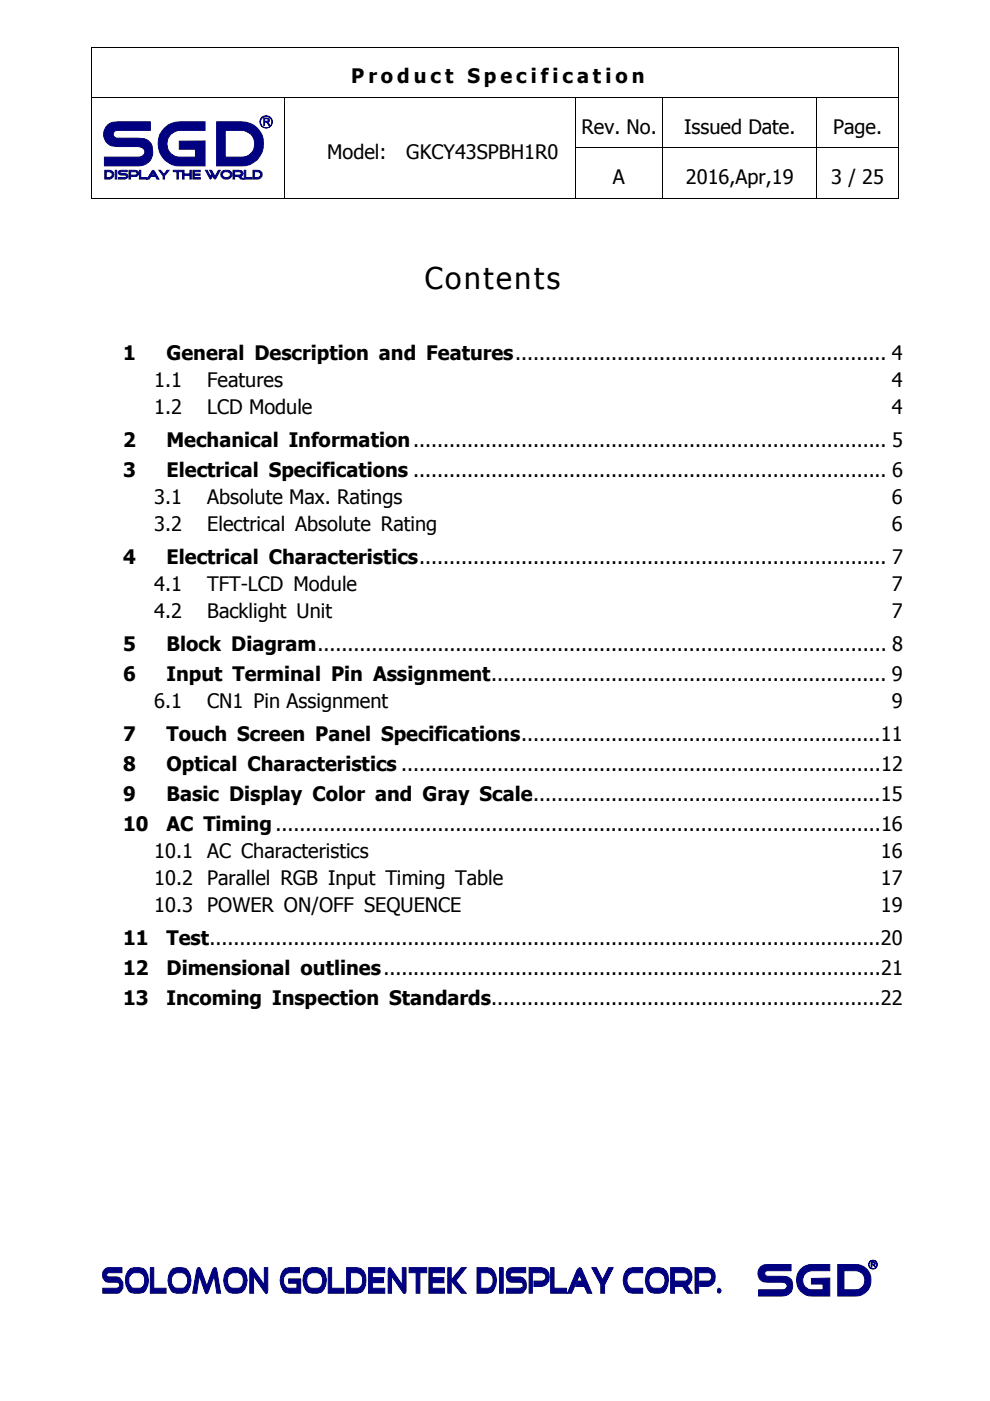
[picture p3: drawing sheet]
<svg xmlns="http://www.w3.org/2000/svg" width="210mm" height="297mm" viewBox="0 0 210 297" stroke-linecap="round" stroke-linejoin="round" font-family="sans-serif">
<path d="M19.4 10l.1 .1zM190.5 10v.1zM19.4 20.7h.1zM60.4 20.7h.1zM82.3 20.7h.1zM140.5 20.7h.1zM173.1 20.7h.1z" fill="#000"/>
<path d="M19.5 10.1v10.6M19.5 10h171M190.5 10.1v10.6M19.5 20.7v10.6M19.5 20.7h40.9M82.3 20.7h-21.8l-.1 10.6M82.4 20.7h39.6M122 20.7v10.6M122 20.7h18.5M173.1 20.7h-32.5l-.1 10.6M190.5 20.7h-17.3l-.1 10.6M190.5 20.7v10.6" fill="none" stroke="#000" stroke-width=".21"/>
<path d="M22.9 26.5l.9-.5 1.1-.2h7v1.8h-7a.83 .83 0 0 0-.9 .9 .83 .83 0 0 0 .9 .8h4.3a2.77 2.77 0 0 1 3.1 3.6 2.96 2.96 0 0 1-3.1 2.3h-7.1v-1.9h7.1a1.12 1.12 0 0 0 1.5-.8 1.12 1.12 0 0 0-1-1.3l-4.8-.1a2.66 2.66 0 0 1-2.7-1.6 2.66 2.66 0 0 1 .7-3zM34.9 27.1a4.6 4.6 0 0 1 3.4-1.3h5.2v1.8h-5.2a2.84 2.84 0 0 0-2.9 2.9 2.84 2.84 0 0 0 2.9 2.8h3.1v-1.7h-3.4v-1.7h5.5v5.3h-5.2a4.7 4.7 0 0 1-4.4-2.9 4.7 4.7 0 0 1 1-5.2zM45.9 25.8h5.2a4.7 4.7 0 0 1 4.8 4.2 4.7 4.7 0 0 1-3.8 5.1l-6.2 .1zM47.8 27.6v5.7h3.3a2.84 2.84 0 0 0 2.9-2.8 2.84 2.84 0 0 0-2.9-2.9z" fill-rule="evenodd" fill="#000080"/>
<path d="M22.9 26.5l.9-.5 1.1-.2h7v1.8h-7a.83 .83 0 0 0-.9 .9 .83 .83 0 0 0 .9 .8h4.3a2.77 2.77 0 0 1 3.1 3.6 2.96 2.96 0 0 1-3.1 2.3h-7.1v-1.9h7.1a1.12 1.12 0 0 0 1.5-.8 1.12 1.12 0 0 0-1-1.3l-4.8-.1a2.66 2.66 0 0 1-2.7-1.6 2.66 2.66 0 0 1 .7-3zM34.9 27.1a4.6 4.6 0 0 1 3.4-1.3h5.2v1.8h-5.2a2.84 2.84 0 0 0-2.9 2.9 2.84 2.84 0 0 0 2.9 2.8h3.1v-1.7h-3.4v-1.7h5.5v5.3h-5.2a4.7 4.7 0 0 1-4.4-2.9 4.7 4.7 0 0 1 1-5.2zM45.9 25.8h5.2a4.7 4.7 0 0 1 4.8 4.2 4.7 4.7 0 0 1-3.8 5.1l-6.2 .1zM47.8 27.6h3.3a2.84 2.84 0 0 1 2.9 2.9 2.84 2.84 0 0 1-2.9 2.8h-3.3z" fill="none" stroke="#000080" stroke-width=".21"/>
<path d="M55.9 25l1 .1 .2 .1v.6l-.4 .1 .5 .7h-.2l-.3-.6-.3-.1h-.3v.7h-.2zM56.1 25.2v.5h.6l.2-.3-.3-.2z" fill-rule="evenodd" fill="#000080"/>
<path d="M55.9 25l1 .1 .2 .1v.6l-.4 .1 .5 .7h-.2l-.3-.6-.3-.1h-.3v.7h-.2zM56.1 25.2h.5l.3 .2-.2 .3h-.6z" fill="none" stroke="#000080" stroke-width=".21"/>
<path d="M55.1 25.8a1.33 1.33 0 0 0 2.6 0 1.33 1.33 0 0 0-2.6 0zM55.2 25.9a1.25 1.25 0 0 0 2.5 0 1.25 1.25 0 0 0-2.5 0z" fill-rule="evenodd" fill="#000080"/>
<g fill="none" stroke="#000080" stroke-width=".21">
<circle cx="56.4" cy="25.8" r="1.33"/>
<circle cx="56.4" cy="25.9" r="1.23"/>
</g>
<path d="M22.2 36.1h1a.93 .93 0 0 1 .9 .9 .93 .93 0 0 1-.9 1h-1zM22.5 36.4v1.2h.7a.62 .62 0 0 0 .6-.6 .62 .62 0 0 0-.6-.6zM24.4 36.1h.4v1.9h-.4zM25.1 36.4l.6-.3h1.3v.3h-1.3l-.3 .1v.2a1.8 1.8 0 0 1 1.7 .4 .64 .64 0 0 1-.6 .9h-1.4v-.4h1.5l.2-.2-.1-.2-1.4-.2-.2-.4zM27.3 36.1h1.4a.66 .66 0 0 1 .7 .7 .66 .66 0 0 1-.7 .6h-.8v-.3l1.1-.1 .1-.3-.1-.2-1.3-.1v1.6h-.4zM29.5 36.1h.3v1.5h1.3v.4h-1.6zM32.2 36.3l.3-.2 .2 .2 1 1.7h-.4l-.3-.6h-.9l.2-.3h.5l-.3-.6-.9 1.5h-.4zM33.7 36.1h.4l.7 .9 .6-.9h.5l-1 1.2v.7h-.3v-.7zM36.7 36.1h1.8v.3h-.7v1.6h-.3v-1.6h-.8zM39.2 36.9h1.1v-.8h.3v1.9h-.3v-.8h-1.1zM38.7 36.1h.3v1.9h-.3zM41.3 36.9h1.1v.3h-1.1zM40.9 36.1h1.6v.3h-1.3v1.2h1.3v.4h-1.6zM43.6 36.1h.3l.7 1.3 .3-.5-.5-.8h.5l.7 1.3 .7-1.3h.4l-1.1 1.9-.5-.7-.5 .7zM47.1 36.4a1.5 1.5 0 0 1 2 .2 1.15 1.15 0 0 1-1.1 1.4 1.15 1.15 0 0 1-1.1-1.4zM47.3 36.6a.6 .6 0 0 0-.1 .7 .6 .6 0 0 0 .6 .3h.5l.4-.2 .2-.4a.93 .93 0 0 0-1.6-.4zM49.4 36.1h1.3a.68 .68 0 0 1 .8 .6l-.1 .5-.4 .2 .6 .6h-.5l-.6-.6h-.6v-.3l1.2-.1 .1-.3-.1-.2-1.4-.1v1.6h-.3zM51.8 36.1h.3v1.5h1.3v.4h-1.6zM53.6 36.1h1.1a.93 .93 0 0 1 .9 .9 .93 .93 0 0 1-.9 1h-1.1zM53.9 36.4v1.2h.8a.61 .61 0 0 0 .6-.6 .61 .61 0 0 0-.6-.6z" fill-rule="evenodd" fill="#000080"/>
<g fill="none" stroke="#000080" stroke-width=".21">
<path d="M22.2 36.1h1a.93 .93 0 0 1 .9 .9 .93 .93 0 0 1-.9 1h-1zM22.5 36.4h.7a.62 .62 0 0 1 .6 .6 .62 .62 0 0 1-.6 .6h-.7zM24.4 36.1h.4v1.9h-.4zM25.1 36.4l.6-.3h1.3v.3h-1.3l-.3 .1v.2a1.8 1.8 0 0 1 1.7 .4 .64 .64 0 0 1-.6 .9h-1.4v-.4h1.5l.2-.2-.1-.2-1.4-.2-.2-.4zM27.3 36.1h1.4a.66 .66 0 0 1 .7 .7 .66 .66 0 0 1-.7 .6h-.8v-.3l1.1-.1 .1-.3-.1-.2-1.3-.1v1.6h-.4zM29.5 36.1h.3v1.5h1.3v.4h-1.6zM32.2 36.3l.3-.2 .2 .2 1 1.7h-.4l-.3-.6h-.9l.2-.3h.5l-.3-.6-.9 1.5h-.4zM33.7 36.1h.4l.7 .9 .6-.9h.5l-1 1.2v.7h-.3v-.7zM36.7 36.1h1.8v.3h-.7v1.6h-.3v-1.6h-.8zM38.7 36.1h.3v1.9h-.3zM39.2 36.9h1.1v-.8h.3v1.9h-.3v-.8h-1.1zM40.9 36.1h1.6v.3h-1.3v1.2h1.3v.4h-1.6z"/>
<path d="M41.3 36.9h1.1v.3h-1.1zM43.6 36.1h.3l.7 1.3 .3-.5-.5-.8h.5l.7 1.3 .7-1.3h.4l-1.1 1.9-.5-.7-.5 .7zM47.1 36.4a1.5 1.5 0 0 1 2 .2 1.15 1.15 0 0 1-1.1 1.4 1.15 1.15 0 0 1-1.1-1.4zM47.3 36.6a.96 .96 0 0 1 1.6 .4 .9 .9 0 0 1-.9 .7 .9 .9 0 0 1-.9-.7zM49.4 36.1h1.3a.68 .68 0 0 1 .8 .6l-.1 .5-.4 .2 .6 .6h-.5l-.6-.6h-.6v-.3l1.2-.1 .1-.3-.1-.2-1.4-.1v1.6h-.3zM51.8 36.1h.3v1.5h1.3v.4h-1.6zM53.6 36.1h1.1a.93 .93 0 0 1 .9 .9 .93 .93 0 0 1-.9 1h-1.1zM53.9 36.4h.8a.61 .61 0 0 1 .6 .6 .61 .61 0 0 1-.6 .6h-.8z"/>
</g>
<g fill="#000">
<path d="M19.4 31.3l.1 .1zM60.4 31.3l.1 .1zM122 31.3v.1zM140.5 31.3l.1 .1zM173.1 31.3l.1 .1zM190.5 31.3v.1zM19.4 42l.1 .1zM60.4 42l.1 .1zM82.6 42l.1 .1zM122 42v.1zM140.5 42l.1 .1zM173.1 42l.1 .1z"/>
<path d="M190.5 42v.1z"/>
</g>
<g fill="none" stroke="#000" stroke-width=".21">
<path d="M19.5 31.4v10.6M60.4 31.4v10.6M122 31.4v10.6M122 31.4h18.5M140.5 31.4v10.6M140.6 31.4h32.5M173.1 31.4v10.6M173.2 31.4h17.3M190.5 31.4v10.6M19.5 42.1h40.9M60.5 42.1h21.8M82.7 42.1h39.3"/>
<path d="M122 42.1h18.5M140.6 42.1h32.5M173.2 42.1h17.3"/>
</g>
<path d="M22.1 269.2l.4-.3 .5-.1h2.9v1h-2.9l-.3 .2v.6l2.1 .1a1.88 1.88 0 0 1 1.3 1.5 1.88 1.88 0 0 1-.8 1.9l-3.5 .1v-1.1h3l.5-.3 .1-.4-.3-.5h-2.1a1.59 1.59 0 0 1-.9-2.7zM27.7 268.9l.8-.1 1.9 .1a3.5 3.5 0 0 1 0 5.1 3.6 3.6 0 0 1-3.1-.2 3.6 3.6 0 0 1 .4-4.9zM28 270a2.05 2.05 0 0 0 0 3 2.24 2.24 0 0 0 2.4-.3 1.85 1.85 0 0 0-.8-2.9h-1.1zM31.9 268.8h.7v4.3h2.6v1.1h-3.3zM36.7 268.9l.8-.1 1.9 .1a3.5 3.5 0 0 1 0 5.1 3.4 3.4 0 0 1-3-.2 3.6 3.6 0 0 1 .3-4.9zM37 270a1.97 1.97 0 0 0 0 3h2.1a1.9 1.9 0 0 0-.5-3.2h-1.1zM41.9 268.9l.3-.2 .2 .2 1.5 3.8 1.1-3.4 .5-.6 .3 .2 1 5.3h-.8l-.6-3.7-1.3 3.6-.2 .2-.3-.1-.2-.3-1.2-3.4-.5 3.7h-.8zM48 269.5l.6-.6 1.8-.1a2.31 2.31 0 0 1 2 2.6 2.4 2.4 0 0 1-2 2.8h-1a1.96 1.96 0 0 1-1.8-1.7l-.2-1.1 .2-1zM48.5 270.3a2.17 2.17 0 0 0 .4 2.7 2.34 2.34 0 0 0 2.4-.3 1.8 1.8 0 0 0 .1-2.1 1.8 1.8 0 0 0-2-.8zM53 268.9l.3-.1 .2 .1 2.5 3.5v-3.6h.8v4.8l-.3 .7-.5-.4-2.2-3.3v3.6h-.8zM60.5 268.9l.8-.1h2.2v1h-2.2a1.7 1.7 0 0 0-.8 2.9l.3 .3 2.1 .1v-1h-1.7v-1h2.6v3.1h-2.5a1.72 1.72 0 0 1-1.7-1.7 3.4 3.4 0 0 1 .9-3.6zM64.8 269.5l.6-.6 1.8-.1a2.31 2.31 0 0 1 2 2.6 2.4 2.4 0 0 1-2 2.8h-1a1.96 1.96 0 0 1-1.8-1.7l-.2-1.1 .2-1zM65.3 270.3a2.17 2.17 0 0 0 .4 2.7 2.34 2.34 0 0 0 2.4-.3 1.8 1.8 0 0 0 .1-2.1 1.8 1.8 0 0 0-2-.8zM69.6 268.8h.7v4.3h2.6v1.1h-3.3zM73.5 268.8h2.2a2.19 2.19 0 0 1 1.9 2.6 2.27 2.27 0 0 1-1.9 2.8h-2.2zM74.3 269.8v3.3h1.4a1.37 1.37 0 0 0 1.2-1.7 1.41 1.41 0 0 0-1.2-1.6zM79.1 270.9h2.2v1h-2.2zM78.1 268.8h3.5v1h-2.6v3.3h2.6v1.1h-3.5zM82.4 268.9l.2-.1 .2 .1 2.5 3.5v-3.6h.8l-.1 5.3-.2 .2-.2-.1-2.6-3.6v3.6h-.7zM86.7 268.8h3.8v1h-1.5v4.4h-.8v-4.4h-1.5zM91.8 270.9h2.3v1h-2.3zM90.9 268.8h3.3v1h-2.5v3.3h2.5v1.1h-3.3zM97.8 268.8h1l-2.2 2.7 2.2 2.7h-1l-2-2.7 .1-.4zM95 268.8h.7v5.4h-.7zM101.1 268.8h2.3a2.34 2.34 0 0 1 1.9 2.6 3.1 3.1 0 0 1-1.2 2.6l-.7 .2h-2.3zM101.9 269.8v3.3h1.5a1.6 1.6 0 0 0 1.1-2.3l-.7-.8-.4-.2zM105.9 268.8h.8v5.4h-.8zM107.7 269.2l.3-.3 .5-.1h3v1h-3l-.4 .5 .4 .4h1.8a1.88 1.88 0 0 1 1.3 1.5 1.88 1.88 0 0 1-.8 1.9l-3.4 .1v-1.1h2.9l.6-.3-.2-.9h-2.2a1.67 1.67 0 0 1-.8-2.7zM112.2 268.8h2.7a2.03 2.03 0 0 1 1.6 2 2.03 2.03 0 0 1-1.6 2h-1.7v-1.2h1.8a.91 .91 0 0 0 .7-.9 .91 .91 0 0 0-.7-.9h-2.1v4.4h-.7zM116.8 268.8h.7v4.3h2.6v1.1h-3.3zM122.6 268.9l.3-.1 .4 .1 2.2 5.3h-1l-.6-1.4h-1.8l.5-1.2h.9l-.6-1.3-1.7 3.9h-.9l2-4.8zM125.5 268.8h.9l1.4 2.6 1.2-2.6h1l-1.8 3.6v1.8h-.8v-1.9zM132.7 269.5l.6-.6 .8-.1h2.2v1h-2.2a1.8 1.8 0 0 0-1.2 1.5 1.8 1.8 0 0 0 .7 1.7l2.7 .1v1.1h-2.2a1.96 1.96 0 0 1-1.8-1.7l-.2-1.1 .2-1zM137.4 269.5l.6-.6 1.8-.1a2.19 2.19 0 0 1 1.9 2.6 3.3 3.3 0 0 1-1.1 2.6 3.4 3.4 0 0 1-2.9-.2 3.7 3.7 0 0 1-.3-4.3zM137.9 270.3a2.08 2.08 0 0 0 .4 2.7 2.27 2.27 0 0 0 2.4-.3 1.8 1.8 0 0 0-.2-2.6 1.8 1.8 0 0 0-2.6 .2zM142.2 268.8h2.8a2.04 2.04 0 0 1 1.7 1.6 2.04 2.04 0 0 1-1 2.2l1.1 1.6h-1l-1.1-1.4h-1.5v-1.2h2.2a.93 .93 0 0 0 .5-1 .93 .93 0 0 0-.9-.8h-2v4.4h-.8zM147.4 268.8h2.7a2.05 2.05 0 0 1 1.6 1.7 2.05 2.05 0 0 1-1 2.1l-.6 .2h-1.7v-1.2h1.8a.91 .91 0 0 0 .7-.9 .91 .91 0 0 0-.7-.9h-2.1v4.4h-.7zM152.2 273.3l.3-.2 .4 .5-.4 .6-.3-.2z" fill-rule="evenodd" fill="#000080"/>
<g fill="none" stroke="#000080" stroke-width=".21">
<path d="M22.1 269.2l.4-.3 .5-.1h2.9v1h-2.9l-.3 .2v.6l2.1 .1a1.88 1.88 0 0 1 1.3 1.5 1.88 1.88 0 0 1-.8 1.9l-3.5 .1v-1.1h3l.5-.3 .1-.4-.3-.5h-2.1a1.59 1.59 0 0 1-.9-2.7zM27.7 268.9l.8-.1 1.9 .1a3.5 3.5 0 0 1 0 5.1 3.6 3.6 0 0 1-3.1-.2 3.6 3.6 0 0 1 .4-4.9zM28 270a1.97 1.97 0 0 1 2.4 .3 1.82 1.82 0 0 1-.8 2.8l-1.6-.1a2.05 2.05 0 0 1 0-3zM31.9 268.8h.7v4.3h2.6v1.1h-3.3zM36.7 268.9l.8-.1 1.9 .1a3.5 3.5 0 0 1 0 5.1 3.4 3.4 0 0 1-3-.2 3.6 3.6 0 0 1 .3-4.9zM36.7 270.3a1.97 1.97 0 0 1 2.4-.3 2.05 2.05 0 0 1 0 3l-1.6 .1a1.66 1.66 0 0 1-1.1-2.3zM41.9 268.9l.3-.2 .2 .2 1.5 3.8 1.1-3.4 .5-.6 .3 .2 1 5.3h-.8l-.6-3.7-1.3 3.6-.2 .2-.3-.1-.2-.3-1.2-3.4-.5 3.7h-.8zM48 269.5l.6-.6 1.8-.1a2.31 2.31 0 0 1 2 2.6 2.4 2.4 0 0 1-2 2.8h-1a1.96 1.96 0 0 1-1.8-1.7l-.2-1.1 .2-1zM48.5 270.3a1.76 1.76 0 0 1 1.9-.5 1.76 1.76 0 0 1 1.2 1.6 1.37 1.37 0 0 1-1.2 1.7h-1a1.37 1.37 0 0 1-1.2-1.7zM53 268.9l.3-.1 .2 .1 2.5 3.5v-3.6h.8v4.8l-.3 .7-.5-.4-2.2-3.3v3.6h-.8zM60.5 268.9l.8-.1h2.2v1h-2.2a1.7 1.7 0 0 0-.8 2.9l.3 .3 2.1 .1v-1h-1.7v-1h2.6v3.1h-2.5a1.72 1.72 0 0 1-1.7-1.7 3.4 3.4 0 0 1 .9-3.6zM64.8 269.5l.6-.6 1.8-.1a2.31 2.31 0 0 1 2 2.6 2.4 2.4 0 0 1-2 2.8h-1a1.96 1.96 0 0 1-1.8-1.7l-.2-1.1 .2-1z"/>
<path d="M65.3 270.3a1.76 1.76 0 0 1 1.9-.5 1.76 1.76 0 0 1 1.2 1.6 1.37 1.37 0 0 1-1.2 1.7h-1a1.37 1.37 0 0 1-1.2-1.7zM69.6 268.8h.7v4.3h2.6v1.1h-3.3zM73.5 268.8h2.2a2.19 2.19 0 0 1 1.9 2.6 2.27 2.27 0 0 1-1.9 2.8h-2.2zM74.3 269.8h1.4a1.41 1.41 0 0 1 1.2 1.6 1.37 1.37 0 0 1-1.2 1.7h-1.4zM78.1 268.8h3.5v1h-2.6v3.3h2.6v1.1h-3.5zM79.1 270.9h2.2v1h-2.2zM82.4 268.9l.2-.1 .2 .1 2.5 3.5v-3.6h.8l-.1 5.3-.2 .2-.2-.1-2.6-3.6v3.6h-.7zM86.7 268.8h3.8v1h-1.5v4.4h-.8v-4.4h-1.5zM90.9 268.8h3.3v1h-2.5v3.3h2.5v1.1h-3.3zM91.8 270.9h2.3v1h-2.3zM95 268.8h.7v5.4h-.7zM97.8 268.8h1l-2.2 2.7 2.2 2.7h-1l-2-2.7 .1-.4z"/>
<path d="M101.1 268.8h2.3a2.34 2.34 0 0 1 1.9 2.6 3.1 3.1 0 0 1-1.2 2.6l-.7 .2h-2.3zM101.9 269.8h1.5a1.8 1.8 0 0 1 1.2 1.5 1.8 1.8 0 0 1-.8 1.7l-1.9 .1zM105.9 268.8h.8v5.4h-.8zM107.7 269.2l.3-.3 .5-.1h3v1h-3l-.4 .5 .4 .4h1.8a1.88 1.88 0 0 1 1.3 1.5 1.88 1.88 0 0 1-.8 1.9l-3.4 .1v-1.1h2.9l.6-.3-.2-.9h-2.2a1.67 1.67 0 0 1-.8-2.7zM112.2 268.8h2.7a2.03 2.03 0 0 1 1.6 2 2.03 2.03 0 0 1-1.6 2h-1.7v-1.2h1.8a.91 .91 0 0 0 .7-.9 .91 .91 0 0 0-.7-.9h-2.1v4.4h-.7zM116.8 268.8h.7v4.3h2.6v1.1h-3.3zM122.6 268.9l.3-.1 .4 .1 2.2 5.3h-1l-.6-1.4h-1.8l.5-1.2h.9l-.6-1.3-1.7 3.9h-.9l2-4.8zM125.5 268.8h.9l1.4 2.6 1.2-2.6h1l-1.8 3.6v1.8h-.8v-1.9zM132.7 269.5l.6-.6 .8-.1h2.2v1h-2.2a1.8 1.8 0 0 0-1.2 1.5 1.8 1.8 0 0 0 .7 1.7l2.7 .1v1.1h-2.2a1.96 1.96 0 0 1-1.8-1.7l-.2-1.1 .2-1zM137.4 269.5l.6-.6 1.8-.1a2.19 2.19 0 0 1 1.9 2.6 3.3 3.3 0 0 1-1.1 2.6 3.4 3.4 0 0 1-2.9-.2 3.7 3.7 0 0 1-.3-4.3zM137.9 270.3a1.76 1.76 0 0 1 1.9-.5 1.76 1.76 0 0 1 1.2 1.6 1.44 1.44 0 0 1-1.2 1.7h-1a1.59 1.59 0 0 1-1.1-2.3zM142.2 268.8h2.8a2.04 2.04 0 0 1 1.7 1.6 2.04 2.04 0 0 1-1 2.2l1.1 1.6h-1l-1.1-1.4h-1.5v-1.2h2.2a.93 .93 0 0 0 .5-1 .93 .93 0 0 0-.9-.8h-2v4.4h-.8z"/>
<path d="M147.4 268.8h2.7a2.05 2.05 0 0 1 1.6 1.7 2.05 2.05 0 0 1-1 2.1l-.6 .2h-1.7v-1.2h1.8a.91 .91 0 0 0 .7-.9 .91 .91 0 0 0-.7-.9h-2.1v4.4h-.7zM152.2 273.3l.3-.2 .4 .5-.4 .6-.3-.2z"/>
</g>
<path d="M161.3 268.6l.7-.4 .8-.1h4.9v1.3h-4.9a.6 .6 0 0 0-.7 .6 .6 .6 0 0 0 .7 .6h3a1.92 1.92 0 0 1 2.2 2.5 2.11 2.11 0 0 1-2.2 1.7h-5v-1.3h5a.85 .85 0 0 0 1.1-.8 .85 .85 0 0 0-1.1-.8h-3a1.92 1.92 0 0 1-1.9-1.1 1.92 1.92 0 0 1 .4-2.2zM169.8 269a3.2 3.2 0 0 1 2.4-.9h3.7v1.3h-3.7a2.03 2.03 0 0 0-2 2 2.03 2.03 0 0 0 2 2.1h2.3v-1.3h-2.5v-1.1l3.9-.1v3.8h-3.7a3.4 3.4 0 0 1-3.1-2.1 3.4 3.4 0 0 1 .7-3.7zM177.6 268.1h3.8a3.3 3.3 0 0 1 3.3 3.3 3.3 3.3 0 0 1-3.3 3.4h-3.8zM178.9 269.4v4.1h2.5a2.03 2.03 0 0 0 2-2.1 2.03 2.03 0 0 0-2-2z" fill-rule="evenodd" fill="#000080"/>
<path d="M161.3 268.6l.7-.4 .8-.1h4.9v1.3h-4.9a.6 .6 0 0 0-.7 .6 .6 .6 0 0 0 .7 .6h3a1.92 1.92 0 0 1 2.2 2.5 2.11 2.11 0 0 1-2.2 1.7h-5v-1.3h5a.85 .85 0 0 0 1.1-.8 .85 .85 0 0 0-1.1-.8h-3a1.92 1.92 0 0 1-1.9-1.1 1.92 1.92 0 0 1 .4-2.2zM169.8 269a3.2 3.2 0 0 1 2.4-.9h3.7v1.3h-3.7a2.03 2.03 0 0 0-2 2 2.03 2.03 0 0 0 2 2.1h2.3v-1.3h-2.5v-1.1l3.9-.1v3.8h-3.7a3.4 3.4 0 0 1-3.1-2.1 3.4 3.4 0 0 1 .7-3.7zM177.6 268.1h3.8a3.3 3.3 0 0 1 3.3 3.3 3.3 3.3 0 0 1-3.3 3.4h-3.8zM178.9 269.4h2.5a2.03 2.03 0 0 1 2 2 2.03 2.03 0 0 1-2 2.1h-2.5z" fill="none" stroke="#000080" stroke-width=".21"/>
<path d="M184.7 267.5l.8 .1v.5h-.2l.4 .5h-.2l-.4-.5h-.2v.5h-.2zM184.9 267.6v.4h.4l.2-.2-.3-.2z" fill-rule="evenodd" fill="#000080"/>
<path d="M184.7 267.5l.8 .1v.5h-.2l.4 .5h-.2l-.4-.5h-.2v.5h-.2zM184.9 267.6h.3l.3 .2-.2 .2h-.4z" fill="none" stroke="#000080" stroke-width=".21"/>
<path d="M184.1 268.1a1 1 0 0 0 2 0 1 1 0 0 0-2 0zM184.2 268.1a.9 .9 0 0 0 1.8 0 .9 .9 0 0 0-1.8 0z" fill-rule="evenodd" fill="#000080"/>
<g fill="none" stroke="#000080" stroke-width=".21">
<circle cx="185.1" cy="268.1" r=".95"/>
<circle cx="185.1" cy="268.1" r=".88"/>
</g>
<text font-size="6.3" x="90" y="61.2">Contents</text>
<g font-size="4.2">
<text x="74.5" y="17.7">P r o d u c t S p e c i fi c a t i o n</text>
<text x="123.3" y="28.3">Rev. No.</text>
<text x="145" y="28.3">Issued Date.</text>
<text x="176.7" y="28.3">Page.</text>
<text x="69.4" y="33.6">Model:</text>
<text x="86.1" y="33.6">GKCY43SPBH1R0</text>
<text x="130" y="39">A</text>
<text x="145.4" y="39">2016,Apr,19</text>
<text x="176.2" y="39">3 / 25</text>
<text x="26.1" y="76.3">1</text>
<text x="35.3" y="76.3">General Description and Features.............................................................. 4</text>
<text x="32.7" y="82">1.1</text>
<text x="43.9" y="82">Features</text>
<text x="189.1" y="82">4</text>
<text x="32.7" y="87.7">1.2</text>
<text x="43.9" y="87.7">LCD Module</text>
<text x="189.1" y="87.7">4</text>
<text x="26.1" y="94.7">2</text>
<text x="35.3" y="94.7">Mechanical Information............................................................................... 5</text>
<text x="26.1" y="101.1">3</text>
<text x="35.3" y="101.1">Electrical Specifications ............................................................................... 6</text>
<text x="32.7" y="106.8">3.1</text>
<text x="43.9" y="106.8">Absolute Max. Ratings</text>
<text x="189.1" y="106.8">6</text>
<text x="32.7" y="112.6">3.2</text>
<text x="43.9" y="112.6">Electrical Absolute Rating</text>
<text x="189.1" y="112.6">6</text>
<text x="26.1" y="119.5">4</text>
<text x="35.3" y="119.5">Electrical Characteristics.............................................................................. 7</text>
<text x="32.7" y="125.3">4.1</text>
<text x="43.9" y="125.3">TFT-LCD Module</text>
<text x="189.1" y="125.3">7</text>
<text x="32.7" y="131">4.2</text>
<text x="43.9" y="131">Backlight Unit</text>
<text x="189.1" y="131">7</text>
<text x="26.1" y="138">5</text>
<text x="35.3" y="138">Block Diagram............................................................................................... 8</text>
<text x="26.1" y="144.4">6</text>
<text x="35.3" y="144.4">Input Terminal Pin Assignment.................................................................. 9</text>
<text x="32.7" y="150.1">6.1</text>
<text x="43.9" y="150.1">CN1 Pin Assignment</text>
<text x="189.1" y="150.1">9</text>
<text x="26.1" y="157.1">7</text>
<text x="35.3" y="157.1">Touch Screen Panel Specifications............................................................11</text>
<text x="26.1" y="163.4">8</text>
<text x="35.3" y="163.4">Optical Characteristics ................................................................................12</text>
<text x="26.1" y="169.8">9</text>
<text x="35.3" y="169.8">Basic Display Color and Gray Scale..........................................................15</text>
<text x="26.1" y="176.1">10</text>
<text x="35.3" y="176.1">AC Timing .....................................................................................................16</text>
<text x="32.7" y="181.9">10.1</text>
<text x="43.9" y="181.9">AC Characteristics</text>
<text x="186.8" y="181.9">16</text>
<text x="32.7" y="187.6">10.2</text>
<text x="43.9" y="187.6">Parallel RGB Input Timing Table</text>
<text x="186.8" y="187.6">17</text>
<text x="32.7" y="193.4">10.3</text>
<text x="43.9" y="193.4">POWER ON/OFF SEQUENCE</text>
<text x="186.8" y="193.4">19</text>
<text x="26.1" y="200.4">11</text>
<text x="35.3" y="200.4">Test................................................................................................................20</text>
<text x="26.1" y="206.8">12</text>
<text x="35.3" y="206.8">Dimensional outlines...................................................................................21</text>
<text x="26.1" y="213.1">13</text>
<text x="35.3" y="213.1">Incoming Inspection Standards.................................................................22</text>
</g>
</svg>
